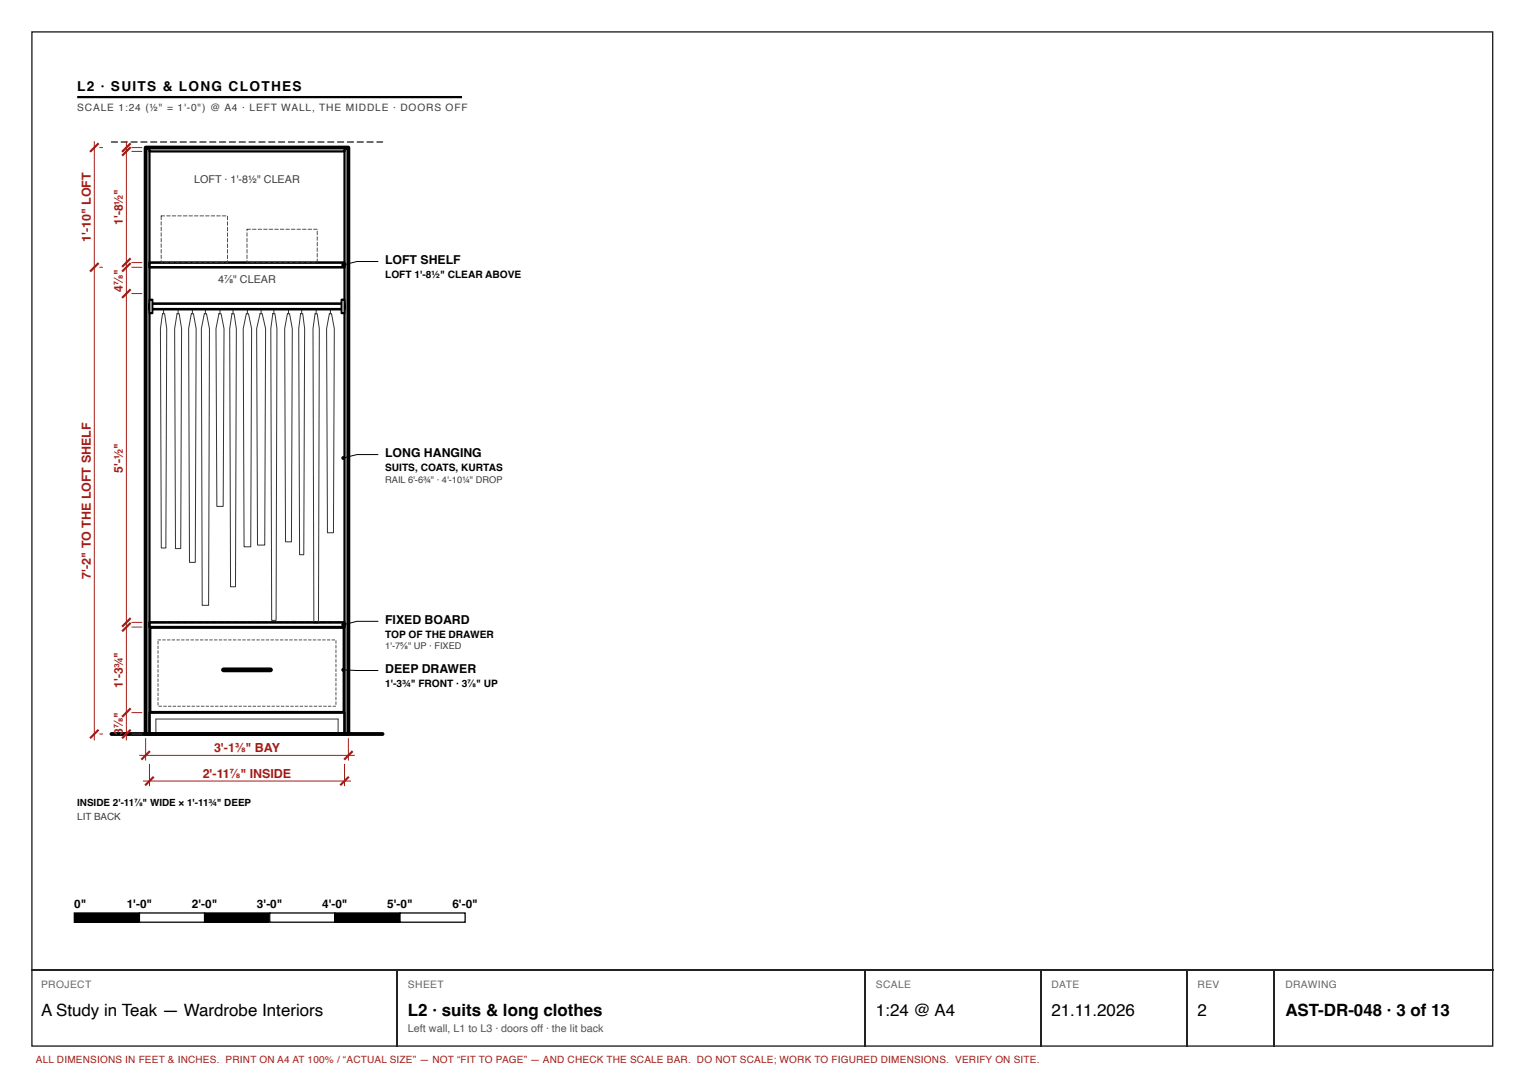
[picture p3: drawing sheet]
<svg xmlns="http://www.w3.org/2000/svg" width="297mm" height="210mm" viewBox="0 0 297 210" stroke-linecap="round" stroke-linejoin="round" font-family="sans-serif">
<path d="M6.2 6.2h284.7v197.7h-284.7z" fill="none" stroke="#222" stroke-width=".26"/>
<path d="M15 18.9h75" fill="none" stroke="#000" stroke-width=".44"/>
<path d="M21.6 27.6h1.3l.1 .1-.1 .1h-1.2zM23.6 27.6h1.2l.1 .1-.1 .1h-1.2zM25.5 27.6h1.2l.1 .1-.1 .1h-1.2zM27.4 27.6h1.2l.1 .1-.1 .1h-1.1zM29.3 27.6h1.2l.2 .1-.2 .1h-1.1zM31.2 27.6h1.3l.1 .1-.1 .1h-1.2zM33.1 27.6h1.3l.1 .1-.1 .1h-1.2zM35.1 27.6h1.2l.1 .1-.1 .1h-1.2zM37 27.6h1.2l.1 .1-.1 .1h-1.2zM38.9 27.6h1.2l.1 .1-.1 .1h-1.1zM40.8 27.6h1.2l.2 .1-.2 .1h-1.1zM42.7 27.6h1.3l.1 .1-.1 .1h-1.2zM44.6 27.6h1.3l.1 .1-.1 .1h-1.2zM46.6 27.6h1.2l.1 .1-.1 .1h-1.2zM48.5 27.6h1.2l.1 .1-.1 .1h-1.2zM50.4 27.6h1.2l.1 .1-.1 .1h-1.1zM52.3 27.6h1.2l.2 .1-.2 .1h-1.1zM54.2 27.6h1.3l.1 .1-.1 .1h-1.2zM56.1 27.6h1.3l.1 .1-.1 .1h-1.2zM58.1 27.6h1.2l.1 .1-.1 .1h-1.2zM60 27.6h1.2l.1 .1-.1 .1h-1.2zM61.9 27.6h1.2l.1 .1-.1 .1h-1.1zM63.8 27.6h1.2l.2 .1-.2 .1h-1.1zM65.7 27.6h1.3l.1 .1-.1 .1h-1.2zM67.6 27.6h1.3l.1 .1-.1 .1h-1.2zM69.5 27.6h1.3l.1 .1-.1 .1h-1.2zM71.5 27.6h1.2l.1 .1-.1 .1h-1.2zM73.4 27.6h1.2l.1 .1-.1 .1h-1.1z" fill="#000"/>
<path d="M21.7 143h52.9" fill="none" stroke="#000" stroke-width=".75"/>
<path d="M28.4 28.8h.7v114.2h-.7z" fill="#fff"/>
<path d="M28.4 28.8h.7v114.2h-.7z" fill="none" stroke="#000" stroke-width=".44"/>
<path d="M67.1 28.8h.8v114.2h-.8z" fill="#fff"/>
<path d="M67.1 28.8h.8v114.2h-.8z" fill="none" stroke="#000" stroke-width=".44"/>
<path d="M29.1 28.8h38v.7h-38z" fill="#fff"/>
<path d="M29.1 28.8h38v.7h-38zM29.1 138.9h38v4.1h-38z" fill="none" stroke="#000" stroke-width=".44"/>
<path d="M30.4 143v-2.9h35.5v2.9" fill="none" stroke="#333" stroke-width=".19"/>
<path d="M28.4 28.8h39.5v114.2h-39.5z" fill="none" stroke="#000" stroke-width=".75"/>
<path d="M29.3 122.3h37.7v16.5h-37.7z" fill="#fff"/>
<path d="M29.3 122.3h37.7v16.5h-37.7z" fill="none" stroke="#000" stroke-width=".5"/>
<path d="M43.6 130.5h9.1" fill="none" stroke="#000" stroke-width=".94"/>
<path d="M31.7 124.6l.6 .1-.6 .1zM32.6 124.6l.6 .1-.6 .1zM33.5 124.6l.6 .1-.6 .1zM34.4 124.6l.6 .1-.5 .1zM35.3 124.6l.7 .1-.6 .1zM36.2 124.6l.7 .1-.6 .1zM37.2 124.6l.6 .1-.6 .1zM38.1 124.6l.6 .1-.6 .1zM39 124.6l.6 .1-.6 .1zM39.9 124.6l.6 .1-.5 .1zM40.8 124.6l.7 .1-.6 .1zM41.7 124.6l.7 .1-.6 .1zM42.7 124.6l.6 .1-.6 .1zM43.6 124.6l.6 .1-.6 .1zM44.5 124.6l.6 .1-.6 .1zM45.4 124.6l.6 .1-.5 .1zM46.3 124.6l.7 .1-.6 .1zM47.2 124.6l.7 .1-.6 .1zM48.2 124.6l.6 .1-.6 .1zM49.1 124.6l.6 .1-.6 .1zM50 124.6l.6 .1-.6 .1zM50.9 124.6l.6 .1-.5 .1zM51.8 124.6l.7 .1-.6 .1zM52.7 124.6l.7 .1-.6 .1zM53.7 124.6l.6 .1-.6 .1zM54.6 124.6l.6 .1-.6 .1zM55.5 124.6l.6 .1-.6 .1zM56.4 124.6l.6 .1-.5 .1zM57.3 124.6l.7 .1-.6 .1zM58.2 124.6l.7 .1-.6 .1zM59.2 124.6l.6 .1-.6 .1zM60.1 124.6l.6 .1-.6 .1zM61 124.6l.6 .1-.6 .1zM61.9 124.6l.6 .1-.5 .1zM62.8 124.6l.7 .1-.6 .1zM63.7 124.6l.7 .1-.6 .1zM64.7 124.6l.6 .1-.6 .1zM65.4 124.8l.2 .1-.1 .5zM65.4 125.7l.2 .1-.1 .6zM65.4 126.6l.2 .1-.1 .6zM65.4 127.6h.2l-.1 .6zM65.4 128.5h.2l-.1 .6zM65.4 129.4h.2l-.1 .6zM65.4 130.3l.2 .1-.1 .5zM65.4 131.2l.2 .1-.1 .6zM65.4 132.1l.2 .1-.1 .6zM65.4 133.1h.2l-.1 .6zM65.4 134h.2l-.1 .6zM65.4 134.9h.2l-.1 .6zM65.4 135.8l.2 .1-.1 .5zM65.4 136.7l.2 .1-.1 .6zM64.8 137.6h.7l-.6 .1zM63.9 137.6h.7l-.6 .1zM63 137.6h.7l-.6 .1zM62.1 137.6h.6l-.5 .1zM61.2 137.6h.6l-.6 .1zM60.3 137.6h.6l-.6 .1zM59.3 137.6h.7l-.6 .1zM58.4 137.6h.7l-.6 .1zM57.5 137.6h.7l-.6 .1zM56.6 137.6h.6l-.5 .1zM55.7 137.6h.6l-.6 .1zM54.8 137.6h.6l-.6 .1zM53.8 137.6h.7l-.6 .1zM52.9 137.6h.7l-.6 .1zM52 137.6h.7l-.6 .1zM51.1 137.6h.6l-.5 .1zM50.2 137.6h.6l-.6 .1zM49.3 137.6h.6l-.6 .1zM48.3 137.6h.7l-.6 .1zM47.4 137.6h.7l-.6 .1zM46.5 137.6h.7l-.6 .1zM45.6 137.6h.6l-.5 .1zM44.7 137.6h.6l-.6 .1zM43.8 137.6h.6l-.6 .1zM42.8 137.6h.7l-.6 .1zM41.9 137.6h.7l-.6 .1zM41 137.6h.7l-.6 .1zM40.1 137.6h.6l-.5 .1zM39.2 137.6h.6l-.6 .1zM38.3 137.6h.6l-.6 .1zM37.3 137.6h.7l-.6 .1zM36.4 137.6h.7l-.6 .1zM35.5 137.6h.7l-.6 .1zM34.6 137.6h.6l-.5 .1zM33.7 137.6h.6l-.6 .1zM32.8 137.6h.6l-.6 .1zM31.8 137.6h.7l-.6 .1zM30.9 137.6h.7l-.6 .1zM30.7 136.8l.2 .1-.1 .6zM30.7 135.9l.2 .1-.1 .6zM30.7 135l.2 .1-.1 .6zM30.7 134.1l.2 .1-.1 .5zM30.7 133.2h.2l-.1 .6zM30.7 132.3h.2l-.1 .6zM30.7 131.3l.2 .1-.1 .6zM30.7 130.4l.2 .1-.1 .6zM30.7 129.5l.2 .1-.1 .6zM30.7 128.6l.2 .1-.1 .5zM30.7 127.7h.2l-.1 .6zM30.7 126.8h.2l-.1 .6zM30.7 125.8l.2 .1-.1 .6zM30.7 124.9l.2 .1-.1 .6zM30.7 124.6l.7 .1-.6 .1z" fill="#333"/>
<path d="M29.1 121.3h38v.9h-38z" fill="#fff"/>
<path d="M29.1 121.3h38v.9h-38z" fill="none" stroke="#000" stroke-width=".5"/>
<g fill="none" stroke="#333" stroke-width=".19">
<path d="M31.9 59.3v1.8M34.7 59.3v1.8M37.5 59.3v1.8M40 59.3v1.8M42.9 59.3v1.8M45.4 59.3v1.8M48.2 59.3v1.8M50.9 59.3v1.8M53.4 59.3v1.8M56.2 59.3v1.8M58.8 59.3v1.8M61.6 59.3v1.8"/>
<path d="M64.4 59.3v1.8M31.7 61.1h.4l.4 2.9-.2 42.8h-.9l-.1-42.8zM34.5 61.1h.4l.5 2.9-.2 42.9h-1l-.2-42.9zM37.3 61.1h.4l.5 2.9-.1 45.6h-1.2l-.1-45.6zM39.8 61.1h.4l.6 2.9-.1 54h-1.3l-.2-54zM42.7 61.1h.4l.6 2.9-.2 34.7h-1.2l-.2-34.7zM45.2 61.1h.4l.5 2.9-.2 50.4h-1l-.1-50.4zM48 61.1h.4l.6 2.9-.1 42.6h-1.3l-.2-42.6zM50.7 61.1h.4l.7 2.9-.2 42.2h-1.4l-.2-42.2zM53.2 61.1h.4l.4 2.9-.2 56.9h-.9l-.1-56.9zM56 61.1h.4l.6 2.9-.2 41.6h-1.2l-.1-41.6zM58.6 61.1h.4l.4 2.9-.2 44.1h-.8l-.2-44.1z"/>
<path d="M61.4 61.1h.4l.4 2.9-.1 57.5h-.9l-.2-57.5zM64.2 61.1h.4l.6 2.9-.2 39.8h-1.2l-.1-39.8z"/>
</g>
<path d="M29.9 121.2h.9l.1 .1-.1 .1h-.8zM31.3 121.2h.9l.1 .1-.1 .1h-.8zM32.7 121.2h.9l.2 .1-.2 .1h-.8zM34.1 121.2h.9l.2 .1-.2 .1h-.8zM35.5 121.2h1l.1 .1-.1 .1h-.9zM37 121.2h.9l.1 .1-.1 .1h-.9zM38.4 121.2h.9l.1 .1-.1 .1h-.8zM39.8 121.2h.9l.1 .1-.1 .1h-.8zM41.2 121.2h.9l.2 .1-.2 .1h-.8zM42.6 121.2h.9l.2 .1-.2 .1h-.8zM44 121.2h1l.1 .1-.1 .1h-.9zM45.5 121.2h.9l.1 .1-.1 .1h-.9zM46.9 121.2h.9l.1 .1-.1 .1h-.8zM48.3 121.2h.9l.1 .1-.1 .1h-.8zM49.7 121.2h.9l.2 .1-.2 .1h-.8zM51.1 121.2h.9l.2 .1-.2 .1h-.8zM52.5 121.2h1l.1 .1-.1 .1h-.9zM54 121.2h.9l.1 .1-.1 .1h-.9zM55.4 121.2h.9l.1 .1-.1 .1h-.8zM56.8 121.2h.9l.1 .1-.1 .1h-.8zM58.2 121.2h.9l.2 .1-.2 .1h-.8zM59.6 121.2h.9l.2 .1-.2 .1h-.8zM61 121.2h1l.1 .1-.1 .1h-.9zM62.5 121.2h.9l.1 .1-.1 .1h-.9zM63.9 121.2h.9l.1 .1-.1 .1h-.8zM65.3 121.2h.9l.1 .1-.1 .1h-.8z" fill="#000"/>
<path d="M29.1 59.2h38v1.1h-38z" fill="#fff"/>
<path d="M29.1 59.2h38v1.1h-38z" fill="none" stroke="#000" stroke-width=".5"/>
<path d="M29.1 58.4h.6v2.6h-.6z" fill="#fff"/>
<path d="M29.1 58.4h.6v2.6h-.6z" fill="none" stroke="#000" stroke-width=".37"/>
<path d="M66.6 58.4h.5v2.6h-.5z" fill="#fff"/>
<path d="M66.6 58.4h.5v2.6h-.5z" fill="none" stroke="#000" stroke-width=".37"/>
<path d="M29.1 51.2h38v.9h-38z" fill="#fff"/>
<path d="M29.1 51.2h38v.9h-38z" fill="none" stroke="#000" stroke-width=".5"/>
<g fill="#333">
<path d="M32.4 42l.8 .1-.7 .1zM33.5 42l.8 .1-.7 .1zM34.6 42l.8 .1-.7 .1zM35.7 42l.8 .1-.8 .1zM36.8 42l.8 .1-.8 .1zM37.8 42l.9 .1-.8 .1zM38.9 42l.8 .1-.7 .1zM40 42l.8 .1-.7 .1zM41.1 42l.8 .1-.7 .1zM42.2 42l.8 .1-.8 .1zM43.3 42l.8 .1-.8 .1zM44.3 42.1h.1l-.1 .8zM44.3 43.2h.1l-.1 .8zM44.3 44.3h.1l-.1 .8zM44.3 45.3l.1 .1-.1 .7zM44.3 46.4l.1 .1-.1 .7zM44.3 47.5l.1 .1-.1 .7zM44.3 48.6h.1l-.1 .8zM44.3 49.7h.1l-.1 .8zM44.3 50.8h.1v.4h-.4v-.1l.3 .1zM42.9 51.1l.8 .1-.8 .1zM41.8 51.1l.8 .1-.7 .1zM40.7 51.1l.8 .1-.7 .1zM39.6 51.1l.8 .1-.7 .1zM38.5 51.1l.9 .1-.8 .1zM37.5 51.1l.8 .1-.8 .1zM36.4 51.1l.8 .1-.8 .1zM35.3 51.1l.8 .1-.7 .1zM34.2 51.1l.8 .1-.7 .1zM33.1 51.1l.8 .1-.7 .1zM32 51.1l.9 .1-.8 .1zM31.3 50.7l.2 .1-.1 .4 .3-.1 .1 .1h-.5zM31.3 49.6l.2 .1-.1 .8zM31.3 48.6h.2l-.1 .8zM31.3 47.5h.2l-.1 .8zM31.3 46.4l.2 .1-.1 .7zM31.3 45.3l.2 .1-.1 .7zM31.3 44.2l.2 .1-.1 .7zM31.3 43.1l.2 .1-.1 .8zM31.3 42.1h.2l-.1 .8zM31.3 42l.9 .1-.8 .1z"/>
<path d="M49.2 44.6l.8 .1-.8 .1zM50.2 44.6l.9 .1-.8 .1zM51.3 44.6l.8 .1-.7 .1zM52.4 44.6l.8 .1-.7 .1zM53.5 44.6l.8 .1-.7 .1zM54.6 44.6l.8 .1-.8 .1zM55.7 44.6l.8 .1-.8 .1zM56.7 44.6l.9 .1-.8 .1zM57.8 44.6l.8 .1-.7 .1zM58.9 44.6l.8 .1-.7 .1zM60 44.6l.8 .1-.7 .1zM61.1 44.6l.8 .1-.8 .1zM61.8 45l.1 .1-.1 .7zM61.8 46.1l.1 .1-.1 .7zM61.8 47.2h.1l-.1 .8zM61.8 48.3h.1l-.1 .8zM61.8 49.3l.1 .1-.1 .8zM61.8 50.4l.1 .1-.1 .7zM60.7 51.1l.8 .1-.7 .1zM59.6 51.1l.8 .1-.7 .1zM58.5 51.1l.8 .1-.7 .1zM57.4 51.1l.9 .1-.8 .1zM56.4 51.1l.8 .1-.8 .1zM55.3 51.1l.8 .1-.8 .1zM54.2 51.1l.8 .1-.7 .1zM53.1 51.1l.8 .1-.7 .1zM52 51.1l.8 .1-.7 .1zM50.9 51.1l.9 .1-.8 .1zM49.9 51.1l.8 .1-.8 .1zM48.8 51.1l.8 .1-.8 .1zM48.1 50.7l.1 .1-.1 .4 .3-.1 .1 .1h-.4zM48.1 49.6l.1 .1-.1 .8zM48.1 48.6h.1l-.1 .8zM48.1 47.5h.1l-.1 .8zM48.1 46.4l.1 .1-.1 .7zM48.1 45.3l.1 .1-.1 .7zM48.1 44.6l.8 .1h-.8v.3z"/>
</g>
<g fill="none" stroke="#a51d17" stroke-width=".19">
<path d="M18.4 27.5v116.8M19.4 28.8h.6M24.6 27.5v116.8M25.6 28.8h2.1M25.6 29.5h2.1M19.4 52.1h.6M25.6 51.2h2.1M25.6 52.1h2.1M25.6 57.2h2.1M25.6 121.3h2.1M25.6 122.2h2.1M25.6 138.9h2.1"/>
<path d="M19.4 143h.6M25.6 143h2.1M27.1 147.2h42M27.9 152.2h40.5M28.4 143.9v4.3M29.1 148.9v4.3M67.1 148.9v4.3M67.9 143.9v4.3"/>
</g>
<g fill="none" stroke="#a51d17" stroke-width=".42">
<path d="M19.2 27.9l-1.7 1.7M25.5 27.9l-1.7 1.7M25.5 28.7l-1.7 1.6M19.2 51.3l-1.7 1.6M25.5 50.3l-1.7 1.7M25.5 51.3l-1.7 1.6M25.5 56.4l-1.7 1.6M25.5 120.5l-1.7 1.6M25.5 121.4l-1.7 1.6M25.5 138l-1.7 1.7M19.2 142.2l-1.7 1.7M25.5 142.2l-1.7 1.7"/>
<path d="M29.2 146.4l-1.7 1.6M30 151.4l-1.7 1.6M68 151.4l-1.7 1.6M68.7 146.4l-1.6 1.6"/>
</g>
<path d="M73.7 51h-4.1l-2.7 .6M73.7 88.6h-4.1l-2.7 .7M66.9 130.5l6.8 .2M73.7 121.1h-4.1l-2.7 .7" fill="none" stroke="#000" stroke-width=".19"/>
<g fill="#000">
<path d="M14.5 177.9h12.7v1.8h-12.7z"/>
<circle cx="66.9" cy="51.6" r=".38"/>
<circle cx="66.9" cy="89.3" r=".38"/>
<circle cx="66.9" cy="121.8" r=".38"/>
<circle cx="66.9" cy="130.5" r=".38"/>
</g>
<path d="M14.5 177.9h12.7v1.8h-12.7z" fill="none" stroke="#000" stroke-width=".25"/>
<path d="M27.2 177.9h12.7v1.8h-12.7z" fill="#fff"/>
<path d="M27.2 177.9h12.7v1.8h-12.7zM39.9 177.9h12.7v1.8h-12.7z" fill="none" stroke="#000" stroke-width=".25"/>
<path d="M39.9 177.9h12.7v1.8h-12.7z" fill="#000"/>
<path d="M52.6 177.9h12.7v1.8h-12.7z" fill="#fff"/>
<path d="M52.6 177.9h12.7v1.8h-12.7zM65.3 177.9h12.7v1.8h-12.7z" fill="none" stroke="#000" stroke-width=".25"/>
<path d="M65.3 177.9h12.7v1.8h-12.7z" fill="#000"/>
<path d="M78 177.9h12.6v1.8h-12.6z" fill="#fff"/>
<path d="M78 177.9h12.6v1.8h-12.6z" fill="none" stroke="#000" stroke-width=".25"/>
<path d="M6.1 189h284.9M77.4 189.2v14.8M168.7 189.2v14.8M202.8 189.2v14.8M231.4 189.2v14.8M248.3 189.2v14.8" fill="none" stroke="#222" stroke-width=".26"/>
<g font-size="3.3">
<text x="8" y="197.9">A Study in Teak — Wardrobe Interiors</text>
<text x="79.5" y="197.9">L2 · suits &amp; long clothes</text>
<text x="170.7" y="197.9">1:24 @ A4</text>
<text x="204.9" y="197.9">21.11.2026</text>
<text x="233.4" y="197.9">2</text>
<text x="250.5" y="197.9">AST-DR-048 · 3 of 13</text>
</g>
<text font-size="2.7" x="15" y="17.7">L2 · SUITS &amp; LONG CLOTHES</text>
<g font-size="2.4" fill="#a51d17">
<text x="17.7" y="47.2" transform="rotate(-90 17.7 47.2)">1'-10&quot; LOFT</text>
<text x="24" y="43.9" transform="rotate(-90 24 43.9)">1'-8½&quot;</text>
<text x="24" y="56.9" transform="rotate(-90 24 56.9)">4⅞&quot;</text>
<text x="24" y="92.1" transform="rotate(-90 24 92.1)">5'-½&quot;</text>
<text x="17.7" y="112.8" transform="rotate(-90 17.7 112.8)">7'-2&quot; TO THE LOFT SHELF</text>
<text x="24" y="134.1" transform="rotate(-90 24 134.1)">1'-3¾&quot;</text>
<text x="24" y="143.2" transform="rotate(-90 24 143.2)">3⅞&quot;</text>
<text x="41.7" y="146.5">3'-1⅜&quot; BAY</text>
<text x="39.5" y="151.5">2'-11⅞&quot; INSIDE</text>
</g>
<g font-size="2.4">
<text x="75.1" y="51.5">LOFT SHELF</text>
<text x="75.1" y="89.2">LONG HANGING</text>
<text x="75.1" y="121.7">FIXED BOARD</text>
<text x="75.1" y="131.2">DEEP DRAWER</text>
</g>
<g font-size="2.3">
<text x="14.5" y="176.9">0&quot;</text>
<text x="24.7" y="176.9">1'-0&quot;</text>
<text x="37.4" y="176.9">2'-0&quot;</text>
<text x="50.1" y="176.9">3'-0&quot;</text>
<text x="62.8" y="176.9">4'-0&quot;</text>
<text x="75.5" y="176.9">5'-0&quot;</text>
<text x="88.2" y="176.9">6'-0&quot;</text>
</g>
<g font-size="2.1" fill="#3d3d3d">
<text x="37.8" y="35.7">LOFT · 1'-8½&quot; CLEAR</text>
<text x="42.5" y="55.2">4⅞&quot; CLEAR</text>
</g>
<text font-size="2.1" fill="#555" x="79.5" y="201.1">Left wall, L1 to L3 · doors off · the lit back</text>
<text font-size="2" fill="#3d3d3d" x="15" y="21.7">SCALE 1:24 (½&quot; = 1'-0&quot;) @ A4 · LEFT WALL, THE MIDDLE · DOORS OFF</text>
<g font-size="2">
<text x="75.1" y="54.2">LOFT 1'-8½&quot; CLEAR ABOVE</text>
<text x="75.1" y="91.8">SUITS, COATS, KURTAS</text>
<text x="75.1" y="124.3">TOP OF THE DRAWER</text>
<text x="75.1" y="133.9">1'-3¾&quot; FRONT · 3⅞&quot; UP</text>
</g>
<g font-size="2" fill="#666">
<text x="8" y="192.6">PROJECT</text>
<text x="79.5" y="192.6">SHEET</text>
<text x="170.7" y="192.6">SCALE</text>
<text x="204.9" y="192.6">DATE</text>
<text x="233.4" y="192.6">REV</text>
<text x="250.5" y="192.6">DRAWING</text>
</g>
<text font-size="1.9" x="15" y="157">INSIDE 2'-11⅞&quot; WIDE × 1'-11¾&quot; DEEP</text>
<text font-size="1.9" fill="#3d3d3d" x="15" y="159.9">LIT BACK</text>
<text font-size="1.9" fill="#a51d17" x="7" y="207.2">ALL DIMENSIONS IN FEET &amp; INCHES. PRINT ON A4 AT 100% / “ACTUAL SIZE” — NOT “FIT TO PAGE” — AND CHECK THE SCALE BAR. DO NOT SCALE; WORK TO FIGURED DIMENSIONS. VERIFY ON SITE.</text>
<g font-size="1.8" fill="#3d3d3d">
<text x="75.1" y="94.1">RAIL 6'-6¾&quot; · 4'-10¼&quot; DROP</text>
<text x="75.1" y="126.6">1'-7⅝&quot; UP · FIXED</text>
</g>
</svg>
